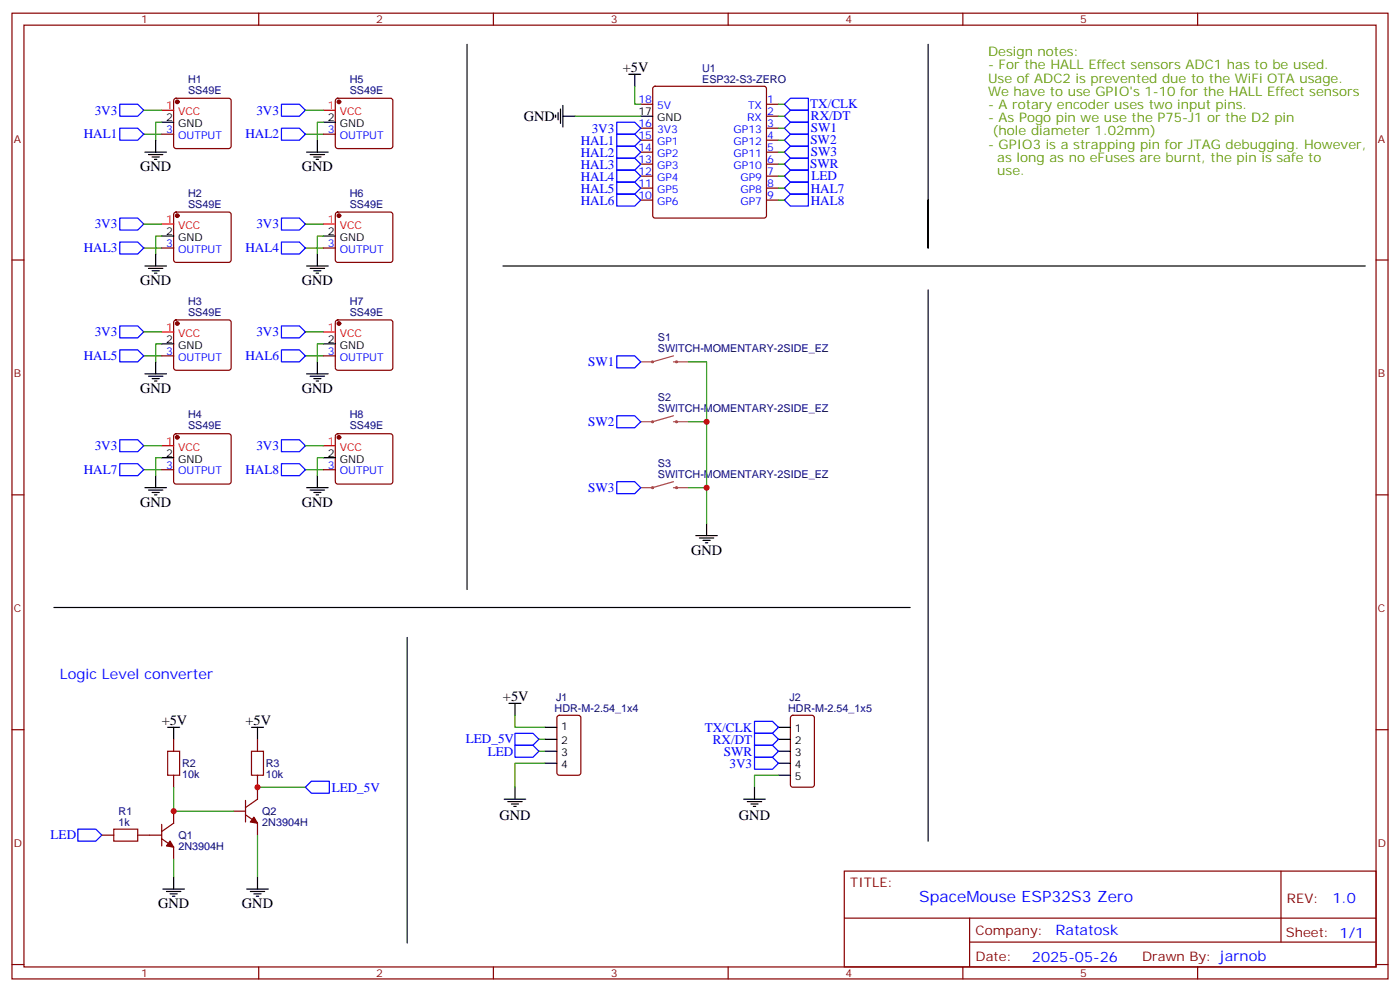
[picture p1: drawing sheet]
<svg xmlns="http://www.w3.org/2000/svg" width="412mm" height="292mm" viewBox="0 0 412 292" stroke-linecap="round" stroke-linejoin="round" font-family="sans-serif">
<g fill="none" stroke="#870000" stroke-width=".35">
<path d="M3.5 3.9h405.4v284.3h-405.4zM7.1 7.4h398.2v277.3h-398.2zM76.2 3.9v3.5M145.3 3.9v3.5M214.5 3.9v3.5M283.6 3.9v3.5M352.8 3.9v3.5M47.6 39.5h3.6M51.4 29.1l.5-.2h15.5l.5 .2 .2 .5v13.4l-.2 .5-.5 .2h-15.5l-.5-.2-.2-.5v-13.4zM95.2 39.5h3.6M99 29.1l.5-.2h15.5l.5 .2 .2 .5v13.4l-.2 .5-.5 .2h-15.5l-.5-.2-.2-.5v-13.4zM188.7 30.7h3.6"/>
<path d="M188.7 37.7h3.6M192.5 25.6l.5-.2h32.1l.5 .2 .2 .5v37.4l-.3 .5-.4 .2h-32.1l-.5-.2-.2-.5v-37.4zM225.8 30.7h3.5M225.8 34.2h3.5M225.8 37.7h3.5M188.7 41.3h3.6M188.7 44.8h3.6M188.7 48.3h3.6M188.7 51.9h3.6M188.7 55.4h3.6M188.7 58.9h3.6M225.8 41.3h3.5"/>
<path d="M225.8 44.8h3.5M225.8 48.3h3.5M225.8 51.9h3.5M225.8 55.4h3.5M225.8 58.9h3.5M3.5 76.6h3.6M47.6 73h3.6M51.4 62.6l.5-.2h15.5l.5 .2 .2 .5v13.5l-.2 .5-.5 .2h-15.5l-.5-.3-.2-.4v-13.5zM95.2 73h3.6M99 62.6l.5-.2h15.5l.5 .2 .2 .5v13.5l-.2 .5-.5 .2h-15.5l-.5-.3-.2-.4v-13.5zM405.3 76.6h3.6M51.4 94.4l.5-.2h15.5l.5 .2 .2 .5v13.4l-.2 .5-.5 .2h-15.5l-.5-.2-.2-.5v-13.4z"/>
<path d="M99 94.4l.5-.2h15.5l.5 .2 .2 .5v13.4l-.2 .5-.5 .2h-15.5l-.5-.2-.2-.5v-13.4zM47.6 104.8h3.6M95.2 104.8h3.6M47.6 138.3h3.6M51.4 127.9l.5-.2h15.5l.5 .2 .2 .5v13.4l-.2 .5-.5 .2h-15.5l-.5-.2-.2-.5v-13.4zM95.2 138.3h3.6M99 127.9l.5-.2h15.5l.5 .2 .2 .5v13.4l-.2 .5-.5 .2h-15.5l-.5-.2-.2-.5v-13.4zM3.5 145.7h3.6M405.3 145.7h3.6M3.5 214.8h3.6M51.2 217.7v3.5M75.8 217.7v3.5"/>
<path d="M164.3 210.8l.4-.2h5.7l.6 .4 .1 16.5-.5 .7h-5.9l-.6-.4-.1-16.5zM233.1 210.8l.4-.2h5.7l.6 .4 .1 20.1-.5 .6-5.9 .1-.6-.5-.1-20zM405.3 214.8h3.6M51.2 238.8v3.6l-3.6 2.4M51.2 228.2v3.6M68.8 238.8h3.5M72.3 239.9l3.5 2.5v3.5M72.3 235.7v6.3M75.8 228.2v7.1l-3.5 2.5M30 245.9h3.5M40.6 245.9h7M47.6 246.9l3.6 2.5v3.5"/>
<path d="M47.6 242.7v6.4M248.7 256.5h156.6v28.2h-156.6zM377.3 256.5v20.9M248.7 270.3h156.5M285.6 277.4h119.6M285.6 270.3v14.1M3.5 284h3.6M76.2 284.7v3.5M145.3 284.7v3.5M214.5 284.7v3.5M283.6 284.7v3.5M352.8 284.7v3.5"/>
<path d="M405.3 284h3.6"/>
</g>
<path d="M198.4 104.8l-6.2 1.7h-3.5M198.4 106.5h.9M199.4 106.5h3.4M198.4 122.4l-6.2 1.8h-3.5M198.4 124.2h.9M199.4 124.2h3.4M198.4 141.8l-6.2 1.8h-3.5M198.4 143.6h.9M199.4 143.6h3.4" fill="none" stroke="#a64a4a" stroke-width=".35"/>
<g fill="none" stroke="#a64a4a" stroke-width=".56">
<circle cx="192.2" cy="106.5" r=".18"/>
<circle cx="199.3" cy="106.5" r=".18"/>
<circle cx="192.2" cy="124.2" r=".18"/>
<circle cx="199.3" cy="124.2" r=".18"/>
<circle cx="192.2" cy="143.6" r=".18"/>
<circle cx="199.3" cy="143.6" r=".18"/>
</g>
<g fill="none" stroke="#000" stroke-width=".35">
<path d="M137.6 13.1v160.5M273.4 13.1v59.9v-14.1M47.6 36h3.6M95.2 36h3.6M163.7 33.9v.7M164.4 33.2v2.1M165.1 32.1v4.2M165.8 34.2h3.5M165.8 31v6.4M185.2 21.9h3.5M187 21.9v3.5M188.7 34.2h3.6"/>
<path d="M42.7 44.8h6.3M43.7 45.5h4.3M44.8 46.2h2.1M45.5 46.9h.7M45.9 41.3v3.5M90.3 44.8h6.4M91.4 45.5h4.2M92.4 46.2h2.1M93.1 46.9h.7M93.5 41.3v3.5M42.7 78.3h6.3M43.7 79h4.3"/>
<path d="M44.8 79.7h2.1M45.9 74.8v3.5M47.6 69.5h3.6M90.3 78.3h6.4M91.4 79h4.2M92.4 79.7h2.1M93.5 74.8v3.5M95.2 69.5h3.6M148.2 78.3h254M45.5 80.4h.7M93.1 80.4h.7M273.4 85.4v162.3"/>
<path d="M42.7 110.1h6.3M43.7 110.8h4.3M44.8 111.5h2.1M45.5 112.2h.7M45.9 106.5v3.6M47.6 101.2h3.6M90.3 110.1h6.4M91.4 110.8h4.2M92.4 111.5h2.1M93.1 112.2h.7M93.5 106.5v3.6M95.2 101.2h3.6"/>
<path d="M47.6 134.8h3.6M95.2 134.8h3.6M42.7 143.6h6.3M43.7 144.3h4.3M44.8 145h2.1M45.5 145.7h.7M45.9 140.1v3.5M90.3 143.6h6.4M91.4 144.3h4.2M92.4 145h2.1M93.1 145.7h.7M93.5 140.1v3.5"/>
<path d="M205 157.7h6.3M206 158.4h4.3M207.1 159.1h2.1M207.8 159.8h.7M208.1 154.2v3.5M15.9 178.9h252.2M119.9 187.7v89.9M49.4 214.1h3.5M51.2 214.1v3.6M74.1 214.1h3.5M75.8 214.1v3.6M149.9 207.1h3.6"/>
<path d="M151.7 207.1v3.5M160.5 214.1h3.5M160.5 217.7h3.5M229.3 214.1h3.5M229.3 217.7h3.5M148.5 235.3h6.4M149.6 236h4.2M150.6 236.7h2.2M151.3 237.4h.7M151.7 231.8v3.5M160.5 221.2h3.5M160.5 224.7h3.5"/>
<path d="M219.1 235.3h6.3M220.1 236h4.3M221.2 236.7h2.1M221.9 237.4h.7M222.2 231.8v3.5M229.3 221.2h3.5M229.3 224.7h3.5M229.3 228.2h3.5M51.2 258.2v3.6M75.8 258.2v3.6M48 261.8h6.3M49 262.5h4.3"/>
<path d="M50.1 263.2h2.1M50.8 263.9h.7M72.7 261.8h6.3M73.7 262.5h4.3M74.8 263.2h2.1M75.5 263.9h.7"/>
</g>
<g fill="none" stroke="#008700" stroke-width=".35">
<path d="M42.3 39.5h5.3M42.3 32.5h5.3M47.6 36h-1.7v5.3M90 39.5h5.2M90 32.5h5.2M95.2 36h-1.7v5.3M169.3 34.2h19.4M187 25.4v5.3h1.7M229.3 30.7h1.8M229.3 34.2h1.8M229.3 37.7h1.8M229.3 41.3h1.8"/>
<path d="M229.3 44.8h1.8M229.3 48.3h1.8M229.3 51.9h1.8M229.3 55.4h1.8M229.3 58.9h1.8M42.3 73h5.3M42.3 66h5.3M47.6 69.5h-1.7v5.3M90 73h5.2M90 66h5.2M95.2 69.5h-1.7v5.3M42.3 97.7h5.3"/>
<path d="M90 97.7h5.2M42.3 104.8h5.3M47.6 101.2h-1.7v5.3M90 104.8h5.2M95.2 101.2h-1.7v5.3M202.8 106.5h5.3v47.7M42.3 138.3h5.3M42.3 131.2h5.3M47.6 134.8h-1.7v5.3M90 138.3h5.2M90 131.2h5.2M95.2 134.8h-1.7v5.3"/>
<path d="M202.8 124.2h5.3M202.8 143.6h5.3M151.7 210.6v3.5h8.8M158.7 217.7h1.8M51.2 231.8v7h17.6M75.8 231.8h14.2M158.7 221.2h1.8M160.5 224.7h-8.8v7.1M229.3 228.2h-7.1v3.6M51.2 252.9v5.3M75.8 245.9v12.3"/>
</g>
<g fill="none" stroke="#00f" stroke-width=".35">
<path d="M35.3 37.7h5.3l1.7 1.8-1.7 1.8h-5.3zM35.3 30.7h5.3l1.7 1.8-1.7 1.7h-5.3zM82.9 37.7h5.3l1.8 1.8-1.8 1.8h-5.3zM82.9 30.7h5.3l1.8 1.8-1.8 1.7h-5.3zM181.7 39.5h5.3l1.7 1.8-1.7 1.7h-5.3zM181.7 36h5.3l1.7 1.7-1.7 1.8h-5.3zM231.1 30.7l1.7-1.8h5.3v3.6h-5.3zM231.1 34.2l1.7-1.7h5.3v3.5h-5.3zM231.1 37.7l1.7-1.7h5.3v3.5h-5.3zM181.7 57.2h5.3l1.7 1.7-1.7 1.8h-5.3zM181.7 53.6h5.3l1.7 1.8-1.7 1.8h-5.3zM181.7 46.6h5.3l1.7 1.7-1.7 1.8h-5.3z"/>
<path d="M181.7 50.1h5.3l1.7 1.8-1.7 1.7h-5.3zM181.7 43h5.3l1.7 1.8-1.7 1.8h-5.3zM231.1 41.3l1.7-1.8h5.3v3.5h-5.3zM231.1 44.8l1.7-1.8h5.3v3.6h-5.3zM231.1 48.3l1.7-1.7h5.3v3.5h-5.3zM231.1 51.9l1.7-1.8h5.3v3.5h-5.3zM231.1 55.4l1.7-1.8h5.3v3.6h-5.3zM231.1 58.9l1.7-1.7h5.3v3.5h-5.3zM35.3 71.3h5.3l1.7 1.7-1.7 1.8h-5.3zM35.3 64.2h5.3l1.7 1.8-1.7 1.7h-5.3zM82.9 71.3h5.3l1.8 1.7-1.8 1.8h-5.3zM82.9 64.2h5.3l1.8 1.8-1.8 1.7h-5.3z"/>
<path d="M35.3 96h5.3l1.7 1.7-1.7 1.8h-5.3zM82.9 96h5.3l1.8 1.7-1.8 1.8h-5.3zM35.3 103h5.3l1.7 1.8-1.7 1.7h-5.3zM82.9 103h5.3l1.8 1.8-1.8 1.7h-5.3zM181.7 104.8h5.3l1.7 1.7-1.7 1.8h-5.3zM35.3 136.5h5.3l1.7 1.8-1.7 1.8h-5.3zM35.3 129.5h5.3l1.7 1.7-1.7 1.8h-5.3zM82.9 136.5h5.3l1.8 1.8-1.8 1.8h-5.3zM82.9 129.5h5.3l1.8 1.7-1.8 1.8h-5.3zM181.7 122.4h5.3l1.7 1.8-1.7 1.7h-5.3zM181.7 141.8h5.3l1.7 1.8-1.7 1.7h-5.3zM151.7 215.9h5.3l1.7 1.8-1.7 1.7h-5.3z"/>
<path d="M151.7 219.4h5.3l1.7 1.8-1.7 1.8h-5.3zM222.2 212.4h5.3l1.8 1.7-1.8 1.8h-5.3zM222.2 215.9h5.3l1.8 1.8-1.8 1.7h-5.3zM222.2 219.4h5.3l1.8 1.8-1.8 1.8h-5.3zM90 231.8l1.7-1.8h5.3v3.5h-5.3zM222.2 223h5.3l1.8 1.7-1.8 1.8h-5.3zM22.9 244.1h5.3l1.8 1.8-1.8 1.8h-5.3z"/>
</g>
<g fill="#870000" stroke="#870000" stroke-width=".35">
<path d="M50.1 247.7l1.1 1.7-2.2-.3z"/>
<path d="M74.8 240.6l1 1.8-2.1-.4z"/>
<circle cx="52.2" cy="30" r=".53"/>
<circle cx="52.2" cy="63.5" r=".53"/>
<circle cx="52.2" cy="95.3" r=".53"/>
<circle cx="52.2" cy="128.8" r=".53"/>
<circle cx="99.8" cy="30" r=".53"/>
<circle cx="99.8" cy="63.5" r=".53"/>
<circle cx="99.8" cy="95.3" r=".53"/>
<circle cx="99.8" cy="128.8" r=".53"/>
</g>
<path d="M47.6 32.5h3.6M95.2 32.5h3.6M47.6 66h3.6M95.2 66h3.6M47.6 97.7h3.6M95.2 97.7h3.6M47.6 131.2h3.6M95.2 131.2h3.6" fill="none" stroke="#f00" stroke-width=".35"/>
<path d="M49.4 221.2h3.5v7h-3.5zM74.1 221.2h3.5v7h-3.5zM33.5 244.1h7.1v3.6h-7.1z" fill="none" stroke="#a10000" stroke-width=".35"/>
<g fill="#c00">
<circle cx="208.1" cy="124.2" r=".88"/>
<circle cx="208.1" cy="143.6" r=".88"/>
<circle cx="51.2" cy="238.8" r=".88"/>
<circle cx="75.8" cy="231.8" r=".88"/>
</g>
<text font-size="4.6" fill="#00f" x="270.8" y="265.5">SpaceMouse ESP32S3 Zero</text>
<g font-size="4.2">
<text x="183.4" y="21.2">+5V</text>
<text x="154.3" y="35.7">GND</text>
<text x="41.3" y="50.4">GND</text>
<text x="88.9" y="50.4">GND</text>
<text x="41.3" y="84">GND</text>
<text x="88.9" y="84">GND</text>
<text x="41.3" y="115.7">GND</text>
<text x="88.9" y="115.7">GND</text>
<text x="41.3" y="149.2">GND</text>
<text x="88.9" y="149.2">GND</text>
<text x="203.6" y="163.3">GND</text>
<text x="148.2" y="206.4">+5V</text>
<text x="47.6" y="213.4">+5V</text>
<text x="72.3" y="213.4">+5V</text>
<text x="147.1" y="241.4">GND</text>
<text x="217.7" y="241.4">GND</text>
<text x="46.6" y="267.4">GND</text>
<text x="71.3" y="267.4">GND</text>
</g>
<g font-size="4.2" fill="#00f">
<text x="17.6" y="200">Logic Level converter</text>
<text x="392.5" y="265.7">1.0</text>
<text x="310.9" y="275.3">Ratatosk</text>
<text x="304" y="283.1">2025-05-26</text>
</g>
<g font-size="3.9" fill="#690">
<text x="291" y="16.6">Design notes:</text>
<text x="291" y="20.5">- For the HALL Effect sensors ADC1 has to be used.</text>
<text x="291" y="24.3">Use of ADC2 is prevented due to the WiFi OTA usage.</text>
<text x="291" y="28.2">We have to use GPIO's 1-10 for the HALL Effect sensors</text>
<text x="291" y="32.1">- A rotary encoder uses two input pins.</text>
<text x="291" y="36">- As Pogo pin we use the P75-J1 or the D2 pin</text>
<text x="292.4" y="39.9">(hole diameter 1.02mm)</text>
<text x="291" y="43.7">- GPIO3 is a strapping pin for JTAG debugging. However,</text>
<text x="293.8" y="47.6">as long as no eFuses are burnt, the pin is safe to</text>
<text x="293.8" y="51.5">use.</text>
</g>
<g font-size="3.9" fill="#00f">
<text x="27.9" y="33.7">3V3</text>
<text x="75.5" y="33.7">3V3</text>
<text x="238.6" y="31.9">TX/CLK</text>
<text x="238.9" y="35.4">RX/DT</text>
<text x="24.7" y="40.7">HAL1</text>
<text x="72.3" y="40.7">HAL2</text>
<text x="174.3" y="39">3V3</text>
<text x="238.8" y="38.9">SW1</text>
<text x="171.1" y="46.1">HAL2</text>
<text x="171.1" y="42.6">HAL1</text>
<text x="238.7" y="42.5">SW2</text>
<text x="238.8" y="46">SW3</text>
<text x="171.1" y="49.6">HAL3</text>
<text x="171.1" y="53.2">HAL4</text>
<text x="238.7" y="49.5">SWR</text>
<text x="239.1" y="53.1">LED</text>
<text x="171.1" y="56.7">HAL5</text>
<text x="238.8" y="56.7">HAL7</text>
<text x="171.1" y="60.2">HAL6</text>
<text x="238.8" y="60.2">HAL8</text>
<text x="27.9" y="67.2">3V3</text>
<text x="75.5" y="67.2">3V3</text>
<text x="24.7" y="74.2">HAL3</text>
<text x="72.3" y="74.2">HAL4</text>
<text x="27.9" y="99">3V3</text>
<text x="75.5" y="99">3V3</text>
<text x="24.7" y="106">HAL5</text>
<text x="72.3" y="106.1">HAL6</text>
<text x="173.3" y="107.8">SW1</text>
<text x="173.3" y="125.4">SW2</text>
<text x="27.9" y="132.5">3V3</text>
<text x="75.5" y="132.5">3V3</text>
<text x="24.7" y="139.5">HAL7</text>
<text x="72.3" y="139.5">HAL8</text>
<text x="173.3" y="144.8">SW3</text>
<text x="207.6" y="215.4">TX/CLK</text>
<text x="137.2" y="218.8">LED_5V</text>
<text x="209.9" y="218.9">RX/DT</text>
<text x="143.7" y="222.5">LED</text>
<text x="213.2" y="222.5">SWR</text>
<text x="214.9" y="226">3V3</text>
<text x="97.7" y="233.1">LED_5V</text>
<text x="14.9" y="247.2">LED</text>
</g>
<g font-size="3.9" fill="#800">
<text x="250.5" y="261.1">TITLE:</text>
<text x="379.1" y="265.7">REV:</text>
<text x="287.4" y="275.3">Company:</text>
<text x="378.7" y="275.9">Sheet: 1/1</text>
<text x="287.4" y="282.9">Date:</text>
<text x="336.4" y="283">Drawn By: jarnob</text>
</g>
<g font-size="3.2" fill="#800">
<text x="41.6" y="6.9">1</text>
<text x="110.8" y="6.9">2</text>
<text x="179.9" y="6.9">3</text>
<text x="249.1" y="6.9">4</text>
<text x="318.2" y="6.9">5</text>
<text x="4.1" y="42">A</text>
<text x="405.9" y="42">A</text>
<text x="4.1" y="111.1">B</text>
<text x="405.9" y="111.1">B</text>
<text x="4.1" y="180.3">C</text>
<text x="405.9" y="180.3">C</text>
<text x="4.1" y="249.4">D</text>
<text x="405.9" y="249.4">D</text>
<text x="41.6" y="287.7">1</text>
<text x="110.8" y="287.7">2</text>
<text x="179.9" y="287.7">3</text>
<text x="249.1" y="287.7">4</text>
<text x="318.2" y="287.7">5</text>
</g>
<g font-size="3.2" fill="#000080">
<text x="206.9" y="21.1">U1</text>
<text x="55.4" y="27.6">SS49E</text>
<text x="55.4" y="24.4">H1</text>
<text x="103" y="27.6">SS49E</text>
<text x="103" y="24.4">H5</text>
<text x="206.9" y="24.3">ESP32-S3-ZERO</text>
<text x="55.4" y="57.9">H2</text>
<text x="103" y="57.9">H6</text>
<text x="55.4" y="61.2">SS49E</text>
<text x="103" y="61.2">SS49E</text>
<text x="55.4" y="89.7">H3</text>
<text x="103" y="89.7">H7</text>
<text x="55.4" y="92.9">SS49E</text>
<text x="103" y="92.9">SS49E</text>
<text x="193.8" y="100.5">S1</text>
<text x="193.8" y="103.7">SWITCH-MOMENTARY-2SIDE_EZ</text>
<text x="193.8" y="118.1">S2</text>
<text x="55.4" y="123.2">H4</text>
<text x="103" y="123.2">H8</text>
<text x="193.8" y="121.4">SWITCH-MOMENTARY-2SIDE_EZ</text>
<text x="55.4" y="126.4">SS49E</text>
<text x="103" y="126.4">SS49E</text>
<text x="193.8" y="137.5">S3</text>
<text x="193.8" y="140.8">SWITCH-MOMENTARY-2SIDE_EZ</text>
<text x="163.4" y="209.6">HDR-M-2.54_1x4</text>
<text x="163.8" y="206.2">J1</text>
<text x="232.2" y="209.6">HDR-M-2.54_1x5</text>
<text x="232.6" y="206.2">J2</text>
<text x="53.6" y="225.9">R2</text>
<text x="78.3" y="225.9">R3</text>
<text x="53.6" y="229">10k</text>
<text x="78.3" y="229">10k</text>
<text x="34.9" y="239.9">R1</text>
<text x="77.3" y="239.9">Q2</text>
<text x="34.9" y="243.1">1k</text>
<text x="77.3" y="243.1">2N3904H</text>
<text x="52.6" y="250.2">2N3904H</text>
<text x="52.6" y="246.9">Q1</text>
</g>
<g font-size="3.2" fill="#f00">
<text x="49" y="32.1">1</text>
<text x="52.5" y="33.9">VCC</text>
<text x="96.6" y="32.1">1</text>
<text x="100.1" y="33.9">VCC</text>
<text x="49" y="65.6">1</text>
<text x="96.6" y="65.6">1</text>
<text x="52.5" y="67.4">VCC</text>
<text x="100.1" y="67.4">VCC</text>
<text x="49" y="97.4">1</text>
<text x="52.5" y="99.1">VCC</text>
<text x="96.6" y="97.4">1</text>
<text x="100.1" y="99.1">VCC</text>
<text x="49" y="130.9">1</text>
<text x="96.6" y="130.9">1</text>
<text x="52.5" y="132.6">VCC</text>
<text x="100.1" y="132.6">VCC</text>
</g>
<g font-size="3.2">
<text x="49" y="35.6">2</text>
<text x="96.6" y="35.6">2</text>
<text x="188.1" y="33.9">17</text>
<text x="193.6" y="35.6">GND</text>
<text x="52.5" y="37.4">GND</text>
<text x="100.1" y="37.4">GND</text>
<text x="49" y="69.1">2</text>
<text x="52.5" y="70.9">GND</text>
<text x="96.6" y="69.1">2</text>
<text x="100.1" y="70.9">GND</text>
<text x="49" y="100.9">2</text>
<text x="96.6" y="100.9">2</text>
<text x="52.5" y="102.7">GND</text>
<text x="100.1" y="102.7">GND</text>
<text x="49" y="134.4">2</text>
<text x="52.5" y="136.2">GND</text>
<text x="96.6" y="134.4">2</text>
<text x="100.1" y="136.2">GND</text>
<text x="165.3" y="214.8">1</text>
<text x="234.1" y="215.5">1</text>
<text x="165.3" y="219.1">2</text>
<text x="234.1" y="219.1">2</text>
<text x="165.3" y="222.6">3</text>
<text x="165.3" y="226.1">4</text>
<text x="234.1" y="222.6">3</text>
<text x="234.1" y="226.1">4</text>
<text x="234.1" y="229.7">5</text>
</g>
<g font-size="3.2" fill="#00f">
<text x="188.1" y="30.3">18</text>
<text x="193.6" y="32.1">5V</text>
<text x="220.1" y="35.6">RX</text>
<text x="220.3" y="32.1">TX</text>
<text x="226" y="30.3">1</text>
<text x="226" y="33.9">2</text>
<text x="49" y="39.2">3</text>
<text x="52.5" y="40.9">OUTPUT</text>
<text x="96.6" y="39.2">3</text>
<text x="100.1" y="40.9">OUTPUT</text>
<text x="188.1" y="40.9">15</text>
<text x="188.1" y="37.4">16</text>
<text x="193.6" y="39.2">3V3</text>
<text x="216.1" y="39.2">GP13</text>
<text x="226" y="37.4">3</text>
<text x="226" y="40.9">4</text>
<text x="188.1" y="48">13</text>
<text x="188.1" y="44.5">14</text>
<text x="193.6" y="46.2">GP2</text>
<text x="193.6" y="42.7">GP1</text>
<text x="216.1" y="42.7">GP12</text>
<text x="216.1" y="46.2">GP11</text>
<text x="226" y="44.5">5</text>
<text x="226" y="48">6</text>
<text x="188.1" y="51.5">12</text>
<text x="193.6" y="53.3">GP4</text>
<text x="193.6" y="49.7">GP3</text>
<text x="216.1" y="49.7">GP10</text>
<text x="218.1" y="53.3">GP9</text>
<text x="226" y="51.5">7</text>
<text x="188.1" y="58.6">10</text>
<text x="188.1" y="55">11</text>
<text x="193.6" y="56.8">GP5</text>
<text x="218.1" y="56.8">GP8</text>
<text x="226" y="55">8</text>
<text x="226" y="58.6">9</text>
<text x="193.6" y="60.3">GP6</text>
<text x="218.1" y="60.3">GP7</text>
<text x="49" y="72.7">3</text>
<text x="52.5" y="74.4">OUTPUT</text>
<text x="96.6" y="72.7">3</text>
<text x="100.1" y="74.4">OUTPUT</text>
<text x="49" y="104.4">3</text>
<text x="52.5" y="106.2">OUTPUT</text>
<text x="96.6" y="104.4">3</text>
<text x="100.1" y="106.2">OUTPUT</text>
<text x="49" y="137.9">3</text>
<text x="96.6" y="137.9">3</text>
<text x="52.5" y="139.7">OUTPUT</text>
<text x="100.1" y="139.7">OUTPUT</text>
</g>
</svg>
